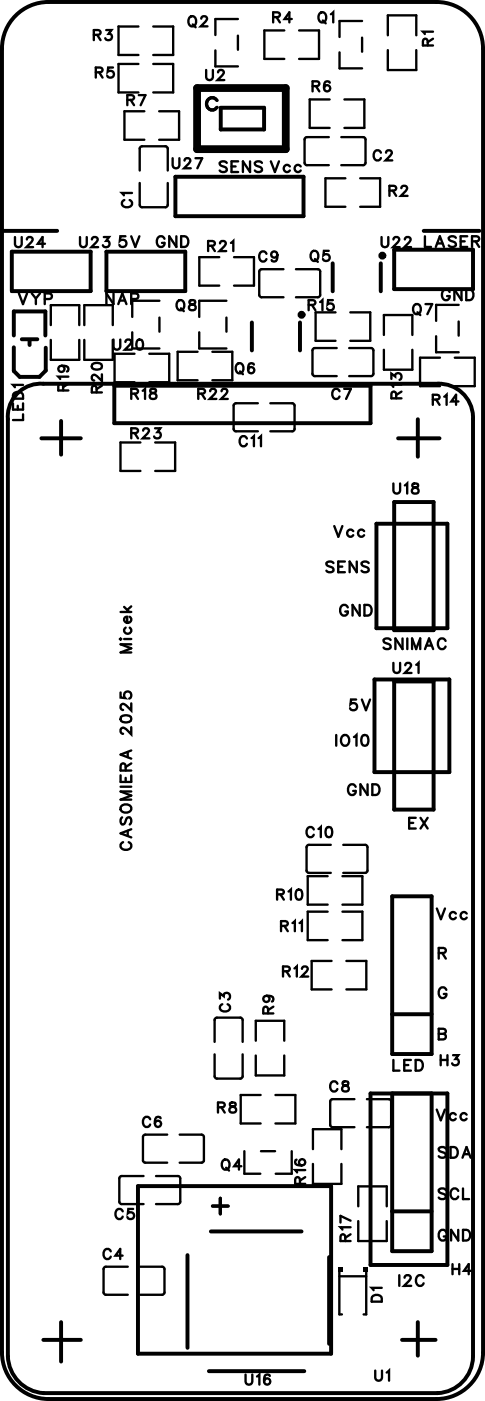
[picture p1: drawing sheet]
<svg xmlns="http://www.w3.org/2000/svg" width="31mm" height="90mm" viewBox="0 0 31 90" stroke-linecap="round" stroke-linejoin="round" font-family="sans-serif">
<g fill="none" stroke="#000" stroke-width=".25">
<path d="M.1 14.9h3.6M.8 16.2h5v2.6h-5zM1.3 .8l.5-.4 .6-.2 .7-.1h25a3 3 0 0 1 3 3v84a3 3 0 0 1-3 3h-25a3 3 0 0 1-3-3v-84a3 3 0 0 1 1.2-2.3zM6.9 16.2h5v2.6h-5zM11.3 11.4h8.3v2.5h-8.3zM14.2 6.9h2.8v1.4h-2.8zM21.4 17v1.8M24.5 17v1.8M25.4 16.1h5.1v2.5h-5.1zM27.3 14.9h3.6M.9 21.6v-1.5h2v1.5M.9 22.4v1.5l.4 .4h1.2l.4-.4v-1.5"/>
<path d="M1.4 21.9h1M1.9 22v.2M2.7 28.2h2.5M3.9 27.1v2.2M7.4 24.8h16.5v2.5h-16.5zM16.2 20.8v1.8M19.3 20.8v1.8M24.3 33.7h4.5v6.8h-4.5zM25.4 32.3h2.5v8.3h-2.5zM25.7 28.2h2.6M26.9 27v2.4M28.2 24.7a2.19 2.19 0 0 1 2.3 2.3v60.4"/>
<path d="M28.3 24.7h-25.5a2.13 2.13 0 0 0-2.3 2.3v60.4a2.47 2.47 0 0 0 2.3 2.3h25.4a2.39 2.39 0 0 0 2.3-2.3M24.1 43.8h4.9v5.9h-4.9zM25.3 57.7h2.5v10.2h-2.5zM25.4 43.9h2.5v8.3h-2.5zM8.9 76.4h12.4v10.8h-12.4zM13.6 79.3h5.8M23.9 70.4h4.9v11.1h-4.9zM25.3 70.4v10.2h2.5v-10.2M25.3 65.3h2.5M25.3 78h2.5M2.8 86.3h2.4M3.9 85.2v2.5"/>
<path d="M12.1 80.9v5.9M13.5 88.3h6.1M21.2 81v5.6M25.9 86.3h2.2M26.9 85.2v2.1"/>
<circle cx="24.6" cy="16.5" r=".13"/>
<circle cx="19.4" cy="20.3" r=".13"/>
</g>
<g fill="none" stroke="#000" stroke-width=".15">
<path d="M1 15.3v.4l.2 .2 .2-.1v-.5M1.2 18.9l.3 .7 .2-.7M1.7 15.4l.2-.1 .2 .1-.4 .5h.4M2 18.9l.3 .3v.4M2.6 18.9l-.3 .3M2.9 19.3l.4-.1v-.2l-.4-.1v.7M2.9 15.7h-.5l.3-.4v.6M5.2 15.3v.4l.1 .2 .3-.1v-.5M5.9 15.4l.1-.1 .3 .1-.4 .5h.4M6 2.2h.4v-.2l-.4-.1v.7M6.2 4.7l.3-.1 .1-.2-.4-.1v.7M6.3 2.2l.2 .4"/>
<path d="M6.4 4.7l.2 .3M6.7 15.3h.3l-.2 .2a.22 .22 0 0 1 .2 .4 .22 .22 0 0 1-.4-.1M6.8 1.9h.4l-.2 .3a.22 .22 0 0 1 .2 .3 .22 .22 0 0 1-.4 0M7.3 4.3h-.3l-.1 .3a.23 .23 0 0 1 .4 0 .23 .23 0 0 1-.1 .4 .23 .23 0 0 1-.3-.1M7.3 18.9v.7l-.4-.7v.7M7.6 19.6l.3-.7 .2 .7M7.7 19.4h.3M8 12.9a.24 .24 0 0 0-.1 .3 .24 .24 0 0 0 .2 .2h.2a.24 .24 0 0 0 .2-.2 .24 .24 0 0 0-.1-.3M8.1 15.2h-.3l-.1 .3a.24 .24 0 0 1 .4 0 .24 .24 0 0 1-.1 .4 .24 .24 0 0 1-.3-.1M8.2 6.4h.4v-.2l-.4-.1v.7M8.4 6.4l.2 .4M8.5 19.3l.3-.1 .1-.2-.4-.1v.7"/>
<path d="M8.5 15.2l.2 .7 .3-.7M8.5 12.4h-.6l.1 .2M8.9 1.7h-1.3v1.8h1.3M8.9 4.1h-1.3v1.9h1.3M8.9 6.1h.5l-.3 .7M9 11v-1.5l1.7-.1 .1 .2v1.4M9 11.8v1.5l1.7 .1 .1-.2v-1.4M9.3 7.2h-1.3v1.8h1.3M9.9 1.7h1.3v1.8h-1.3M9.9 4.1h1.3v1.9h-1.3M10.3 7.2h1.2v1.8h-1.2M10.3 19.4h-1.8v1"/>
<path d="M10.6 15.4a.25 .25 0 0 0-.3-.2 .25 .25 0 0 0-.2 .3v.1a.25 .25 0 0 0 .3 .3 .25 .25 0 0 0 .2-.3h-.2M11.1 10.2v.5l.2 .1 .2-.1 .1-.5M11.4 15.2v.7l-.5-.7v.7M11.4 19.4h.1a.3 .3 0 0 1 .4 .3 .3 .3 0 0 1-.4 .3l-.1-.3zM11.7 19.9l.1 .1M11.7 15.2h.2a.37 .37 0 0 1 .2 .4 .37 .37 0 0 1-.2 .3h-.2zM11.9 10.3l.1-.1 .3 .1-.4 .5h.4M12.2 1.1h.1a.3 .3 0 0 1 .3 .3 .3 .3 0 0 1-.3 .3l-.2-.3zM12.2 19.4v.2a.27 .27 0 0 1 .3 0 .27 .27 0 0 1 0 .4h-.3a.27 .27 0 0 1 0-.4 .27 .27 0 0 1 .3 0v-.2zM12.4 1.6l.2 .2M12.6 10.2h.4l-.3 .6M13 1.2l.1-.2 .2 .2-.4 .5h.5"/>
<path d="M13.3 4.5v.5l.2 .2 .2-.1v-.6M13.4 15.8h.4v-.2l-.4-.1v.7M13.6 15.8l.2 .4M13.9 3.2v1.1h1.4M14.1 4.7l.1-.2 .2 .1-.4 .6h.5M14.1 16.6h-1.3v1.8h1.3M14.2 15.7l.1-.2 .2 .1-.4 .6h.5M14.6 19.4h-1.8v1M14.6 10.5l-.2-.1-.2 .1v.2l.4 .2v.1l-.2 .1-.2-.1M14.9 15.6l.1-.1v.7M14.9 10.7h.3M15.1 16.6h1.3v1.8h-1.3"/>
<path d="M15.3 1.2h-1.4v1.1M15.3 2.3v.9M15.3 10.4h-.4v.7h.4M16.1 10.4v.7l-.4-.7v.7M16.9 10.5l-.2-.1-.3 .1 .1 .2 .3 .1 .1 .2-.2 .1-.3-.1M17.2 16.4a.24 .24 0 0 0-.3-.2 .24 .24 0 0 0-.2 .2v.2a.24 .24 0 0 0 .2 .2 .24 .24 0 0 0 .3-.1M17.5 10.4l.2 .7 .3-.7M17.6 1.1h.4v-.2l-.4-.1v.6M17.8 1.1l.2 .3M17.9 16.4a.2 .2 0 0 1-.3 .2 .2 .2 0 0 1-.1-.3 .2 .2 0 0 1 .3 0l.1 .1a.31 .31 0 0 1-.3 .4h-.1M18.3 17.3l-1.5 .1-.1 1.6 .2 .1h1.4M18.3 2h-1.3v1.8h1.3"/>
<path d="M18.7 10.7a.22 .22 0 0 0-.3 0 .22 .22 0 0 0 0 .3 .22 .22 0 0 0 .3 0M18.8 1.2h-.5l.3-.4v.6M19.1 17.3l1.5 .1v1.6l-.1 .1h-1.4M19.3 2h1.3v1.8h-1.3M19.4 10.7a.22 .22 0 0 0-.3 0 .22 .22 0 0 0 0 .3 .22 .22 0 0 0 .3 0M19.9 19.6h.4v-.2l-.4-.1v.7M20.1 16.3v-.1a.3 .3 0 0 1 .4 .3 .3 .3 0 0 1-.4 .3l-.1-.2zM20.1 19.6l.2 .4M20.1 5.5h.4v-.2l-.4-.1v.7M20.3 16.7l.2 .2M20.4 5.5l.2 .4M20.6 .9v-.1a.3 .3 0 0 1 .4 .3 .3 .3 0 0 1-.4 .3l-.1-.2z"/>
<path d="M20.6 19.5l.2-.2v.7M20.8 1.3l.2 .2M21.2 16.2h-.3l-.1 .2a.23 .23 0 0 1 .4 0 .23 .23 0 0 1-.1 .4 .23 .23 0 0 1-.3-.1M21.2 8.8l-1.5 .1-.1 1.6 .2 .1h1.4M21.2 6.4h-1.2v1.8h1.2M21.2 5.3a.32 .32 0 0 0-.4 .2 .32 .32 0 0 0 .3 .4 .2 .2 0 0 0 .2-.2 .2 .2 0 0 0-.2-.2 .2 .2 0 0 0-.2 .2M21.3 .9l.2-.1v.6M21.5 19.3h-.4v.3a.23 .23 0 0 1 .4 0 .23 .23 0 0 1-.1 .3 .23 .23 0 0 1-.3 0M21.9 3.4v1h1.4M22 8.8l1.5 .1 .1 1.6-.2 .1h-1.4M22.2 6.4h1.3v1.8h-1.3M22.3 11.5h-1.3v1.8h1.3"/>
<path d="M23.2 11.5h1.3v1.8h-1.3M23.3 1.4h-1.4v1M23.3 2.4v.9M24.5 9.8a.24 .24 0 0 0-.2-.1 .24 .24 0 0 0-.2 .2v.2a.24 .24 0 0 0 .2 .2 .24 .24 0 0 0 .2-.1M24.6 15.3v.4l.2 .2 .2-.1v-.5M24.9 9.8l.1-.1 .2 .1-.4 .5h.5M25 2.3v-1.3h1.8v1.3M25 3.2v1.3h1.8v-1.3M25.1 12.3l.4-.1v-.2h-.4v.6M25.3 12.3l.2 .3M25.4 15.4l.1-.1 .2 .1-.4 .5h.5M25.9 12.1l.1-.1 .2 .1-.4 .5h.5"/>
<path d="M26.1 15.4l.1-.1 .3 .1-.4 .5h.4M26.7 19.7v-.1a.3 .3 0 0 1 .4 .3 .3 .3 0 0 1-.4 .3l-.1-.2zM27.4 15.2v.7h.4M27.4 19.6h.4l-.3 .6M27.6 2.9l-.1-.3-.2-.1v.4h.6M27.9 2h-.6l.1 .2M27.9 2.5l-.3 .2M28.1 15.9l.2-.7 .3 .7M28.2 15.7h.3M29 18.8a.25 .25 0 0 0-.3-.2 .25 .25 0 0 0-.2 .3v.2a.25 .25 0 0 0 .2 .2 .25 .25 0 0 0 .3-.2h-.2M29.4 15.3l-.2-.1-.3 .1 .1 .2 .4 .2v.1l-.2 .1-.3-.1M29.6 19.6h-1.5v1.1"/>
<path d="M29.7 15.5h.2M29.7 18.6v.7l-.4-.7v.7M30 18.6h.3a.37 .37 0 0 1 .2 .4 .37 .37 0 0 1-.2 .3h-.3zM30.1 15.2h-.4v.7h.4M30.4 15.5h.4v-.2l-.4-.1v.7M30.6 15.5l.3 .4M.8 26v.4h.7v-.4M.9 25.3h.2h.3l.1 .4h-.7zM1.1 26.1v.3M1.5 24.8h-.7l.2 .1M1.5 26.7v.4h-.7M3.3 20.9v-1.2h1.8v1.2"/>
<path d="M3.3 21.9v1.3h1.8v-1.3M4 23.6a.2 .2 0 0 1 .1 .2 .2 .2 0 0 1-.3 .1 .2 .2 0 0 1 0-.3h.2a.31 .31 0 0 1 .4 .2l-.1 .1M4.1 25.2l-.1-.4h-.2v.4h.6M4.4 24.3h-.6l.1 .1M4.4 24.7l-.3 .2M5.4 20.9v-1.2h1.9v1.2M5.4 21.9v1.3h1.9v-1.3M5.9 23.5a.32 .32 0 0 1 .4-.2 .32 .32 0 0 1 .2 .4 .32 .32 0 0 1-.4 .1 .32 .32 0 0 1-.2-.3zM6.2 25.3v-.4h-.2l-.1 .4h.7M6.6 24.1v.4l-.6-.4-.1 .3 .2 .1M6.6 24.8l-.4 .3M7.3 21.9v.4l.2 .2 .2-.1v-.5"/>
<path d="M7.8 39.4h.7M8 39.1l.3 .3M8.1 22l.1-.1 .3 .1-.4 .5h.4M8.4 39.7a.22 .22 0 0 1 0 .4 .22 .22 0 0 1-.3 0 .22 .22 0 0 1 0-.4h.1v.4M8.5 25.4l.3-.1 .1-.2h-.4v.6M8.5 27.9h.3l.1-.2-.4-.1v.6M8.5 39.1l-.3 .2M8.5 21.4v1h1.8M8.7 22.8h-1.3v1.8h1.3M8.7 25.4l.2 .3M8.7 27.9l.2 .3M8.9 21.9a.32 .32 0 0 1 .4 .2 .32 .32 0 0 1-.3 .4l-.2-.1v-.2z"/>
<path d="M9 28.5h-1.2v1.8h1.2M9.2 25.2l.1-.1v.6M9.2 27.7l.1-.1 .3 .1-.4 .5h.4M9.6 22.8h1.3v1.8h-1.3M9.7 25.1v.2a.27 .27 0 0 1 .3 .1 .27 .27 0 0 1 0 .3h-.3a.27 .27 0 0 1 0-.3 .27 .27 0 0 1 .3-.1v-.2zM10 27.6h.3l-.2 .2a.22 .22 0 0 1 .2 .4 .22 .22 0 0 1-.4-.1M10 28.5h1.3v1.8h-1.3M10.3 20.5v.9M12.7 22.7h-1.3v1.8h1.3M12.8 25.4l.3-.1 .1-.2h-.4v.6M12.8 21.4v1h1.8M13 25.4l.2 .3"/>
<path d="M13.5 25.2l.2-.1 .2 .1-.4 .5h.4M13.7 22.7h1.3v1.8h-1.3M14.3 25.2l.1-.1 .2 .1-.4 .5h.5M14.6 20.5v.9M15.3 23.5v-.1a.3 .3 0 0 1 .4 .3 .3 .3 0 0 1-.4 .3l-.1-.2zM15.5 23.9l.2 .2M15.9 28.3a.24 .24 0 0 0-.3-.2 .24 .24 0 0 0-.2 .2v.2a.24 .24 0 0 0 .2 .2 .24 .24 0 0 0 .3-.1M16.2 28.2l.2-.1v.6M16.4 23.5l-.1-.1a.32 .32 0 0 0-.4 .3 .32 .32 0 0 0 .3 .3 .2 .2 0 0 0 .2-.1 .2 .2 0 0 0-.2-.3 .2 .2 0 0 0-.2 .2M16.6 26h-1.4l-.1 .1v1.6l1.5 .1M16.7 28.2l.1-.1v.6M17.4 26h1.4l.2 .1-.1 1.6-1.5 .1"/>
<path d="M21.5 36.3l-.2-.1-.3 .1 .1 .1 .4 .3v.1l-.2 .1-.3-.1M21.5 33.9l.3 .7 .3-.7M21.6 20.1h-1.3v1.9h1.3M21.7 22.4l-1.5 .1-.1 1.6 .2 .1h1.4M21.8 36.5h.3M21.9 25.2a.24 .24 0 0 0-.3-.2 .24 .24 0 0 0-.2 .3v.2a.24 .24 0 0 0 .2 .2 .24 .24 0 0 0 .3-.2M22.2 25.1h.4l-.3 .6M22.2 36.2h-.4v.7h.4M22.4 39.1a.25 .25 0 0 0-.3-.1 .25 .25 0 0 0-.2 .2v.2a.25 .25 0 0 0 .3 .3 .25 .25 0 0 0 .2-.3h-.2M22.5 22.4l1.5 .1 .1 1.6-.2 .1h-1.4M22.6 20.1h1.3v1.9h-1.3M22.8 34.2a.22 .22 0 0 0-.4 0 .22 .22 0 0 0 0 .3 .22 .22 0 0 0 .4 0"/>
<path d="M23 36.2v.7l-.5-.7v.7M23.2 39v.7l-.5-.7v.7M23.5 34.2a.22 .22 0 0 0-.4 0 .22 .22 0 0 0 0 .3 .22 .22 0 0 0 .4 0M23.5 39h.2a.37 .37 0 0 1 .3 .3 .37 .37 0 0 1-.3 .4h-.2zM23.8 36.3l-.2-.1-.3 .1 .1 .1 .4 .3v.1l-.2 .1-.3-.1M24.7 21.6v-1.3h1.9v1.3M24.7 22.5v1.3h1.9v-1.3M25.2 24.4v-.3l.3 .2a.22 .22 0 0 1 .3-.2 .22 .22 0 0 1-.1 .4M25.3 31.1v.5l.2 .2 .3-.1v-.6M25.5 25.7v-.4h-.2l-.1 .4h.7M25.9 24.8h-.7l.1 .1M25.9 25.2l-.4 .2"/>
<path d="M26.1 31.3l.1-.2v.7M26.6 31.2v.2a.27 .27 0 0 1 .3 .1 .27 .27 0 0 1 0 .3h-.3a.27 .27 0 0 1 0-.3 .27 .27 0 0 1 .3-.1v-.2zM26.9 20.1l.2 .2M27.9 25.7h.4v-.2l-.4-.1v.7M28.1 21.7v1h1.5M28.1 25.7l.2 .4M28.4 23h-1.3v1.9h1.3M28.6 25.6l.2-.2v.7M29.3 23h1.3v1.9h-1.3M29.5 25.9h-.4l.3-.5v.7M29.6 20.7v.9M7.7 41.2h.1z"/>
<path d="M7.8 44.6v.3l.3 .1a.24 .24 0 0 1 0-.4 .24 .24 0 0 1 .3 0 .24 .24 0 0 1-.1 .4M7.8 49.9v.5h.7v-.5M7.8 50.7h.7M7.8 52a.32 .32 0 0 1 .5-.2 .32 .32 0 0 1 .1 .5 .33 .33 0 0 1-.4 0 .33 .33 0 0 1-.2-.3zM7.8 46.2a.34 .34 0 0 1 .4-.2 .34 .34 0 0 1 .2 .4 .34 .34 0 0 1-.4 .2 .34 .34 0 0 1-.2-.4zM7.9 52.7l-.1 .1 .1 .3 .1-.1 .3-.3h.1l.1 .1-.1 .3M7.9 54.3a.25 .25 0 0 0-.1 .2 .25 .25 0 0 0 .2 .2h.2a.25 .25 0 0 0 .3-.2 .25 .25 0 0 0-.2-.2M8 41.2h.5M8.1 49.6v-.4h-.3v.4h.7M8.1 40.4a.22 .22 0 0 0 0 .4 .22 .22 0 0 0 .3 0 .22 .22 0 0 0 0-.4M8.1 50.1v.3M8.2 48.4v.4"/>
<path d="M8.2 53.5v.3M8.5 46.8v.5l-.4-.3-.2-.1-.1 .2 .1 .2M8.5 45.3v.5l-.4-.4-.2-.1-.1 .3 .1 .1M8.5 53.4l-.7 .3 .7 .2M8.5 51h-.7l.7 .3-.7 .2h.7M8.5 49.2l-.4 .2M8.5 48.3l-.7 .3 .7 .3M8.5 41.5h-.7l.7 .3-.7 .2h.7M17.9 57.6h.3l.1-.2-.4-.1v.7M18.1 57.6l.2 .4M18.1 59.7l.4-.1v-.2l-.4-.1v.7M18.3 59.7l.2 .3"/>
<path d="M18.6 57.4l.1-.1v.7M18.8 59.5l.2-.2v.7M19.1 57.3a.32 .32 0 0 1 .4 .3 .32 .32 0 0 1-.2 .4l-.2-.2-.1-.2zM19.3 59.5l.2-.2v.7M20.2 53.4a.24 .24 0 0 0-.3-.1 .24 .24 0 0 0-.1 .2v.2a.24 .24 0 0 0 .1 .2 .24 .24 0 0 0 .3-.1M20.5 53.4l.2-.1v.6M21.1 53.3a.32 .32 0 0 1 .4 .2 .32 .32 0 0 1-.3 .4l-.2-.1v-.2zM21.1 56.4h-1.3v1.9h1.3M21.1 58.7h-1.3v1.9h1.3M21.3 54.4l-1.5 .1v1.6l.1 .1h1.4M21.7 47.4v.6M22.1 56.4h1.3v1.9h-1.3"/>
<path d="M22.1 58.7h1.3v1.9h-1.3M22.1 47.4a.32 .32 0 0 1 .4 .3 .32 .32 0 0 1-.4 .3l-.1-.2zM22.1 54.4l1.5 .1 .1 1.6-.2 .1h-1.4M22.8 47.5l.2-.1v.6M22.9 50.7a.25 .25 0 0 0-.3-.2 .25 .25 0 0 0-.2 .3v.2a.25 .25 0 0 0 .3 .2 .25 .25 0 0 0 .2-.2h-.1M22.9 45.1h-.3v.3a.24 .24 0 0 1 .4 0 .24 .24 0 0 1-.1 .3 .24 .24 0 0 1-.3-.1M23.3 45.1l.3 .7 .2-.7M23.4 47.4h.1a.36 .36 0 0 1 .2 .3 .36 .36 0 0 1-.2 .3h-.1l-.1-.3zM23.7 50.5v.7l-.5-.7v.7M24 50.5h.2a.37 .37 0 0 1 .3 .4 .37 .37 0 0 1-.3 .3h-.2zM25.2 41.2l-.2-.1-.3 .1 .1 .2 .4 .2v.1l-.2 .1-.3-.1M25.3 42.7v.5l.2 .2 .3-.1v-.6"/>
<path d="M25.9 41.1v.7l-.4-.7v.7M26.1 42.9l.1-.2 .3 .1-.4 .6h.4M26.2 41.1v.7M26.4 53h.2M26.6 41.8v-.7l.2 .7 .3-.7v.7M26.8 52.7h-.4v.7h.4M26.8 42.8l.2-.1v.7M27.1 52.7l.5 .7M27.4 41.8l.2-.7 .3 .7M27.5 41.6h.3M27.6 52.7l-.5 .7M28.1 58.5l.3 .7 .3-.7"/>
<path d="M28.7 41.3a.25 .25 0 0 0-.3-.2 .25 .25 0 0 0-.2 .3v.2a.25 .25 0 0 0 .2 .2 .25 .25 0 0 0 .3-.1M29.4 58.9a.22 .22 0 0 0-.3-.1 .22 .22 0 0 0 0 .3 .22 .22 0 0 0 .3 0M30.1 58.9a.22 .22 0 0 0-.3-.1 .22 .22 0 0 0 0 .3 .22 .22 0 0 0 .3 0M7.9 78a.24 .24 0 0 0-.3-.1 .24 .24 0 0 0-.2 .2v.2a.24 .24 0 0 0 .2 .2 .24 .24 0 0 0 .3-.1M8.6 77.9h-.3l-.1 .3a.23 .23 0 0 1 .4 0 .23 .23 0 0 1-.1 .3 .23 .23 0 0 1-.3-.1M9.3 75.8h-1.6v1.6l.1 .2h1.5M9.7 72.1a.24 .24 0 0 0-.3-.2 .24 .24 0 0 0-.2 .3v.2a.24 .24 0 0 0 .2 .2 .24 .24 0 0 0 .3-.2M10.1 75.8h1.5v1.6l-.1 .2h-1.4M10.4 72h-.1a.32 .32 0 0 0-.4 .2 .32 .32 0 0 0 .3 .4 .2 .2 0 0 0 .2-.2 .2 .2 0 0 0-.2-.2 .2 .2 0 0 0-.2 .2M10.8 73.1h-1.5l-.1 1.7 .2 .1h1.4M11.6 73.1h1.5v1.7l-.1 .1h-1.4M13.8 67.1l.1-1.5h1.6l.1 .1v1.4"/>
<path d="M13.8 67.9l.1 1.5 1.6 .1 .1-.2v-1.4M14 71.3h.4v-.2l-.4-.1v.7M14.2 64.3v-.3l.2 .2a.22 .22 0 0 1 .4-.2 .22 .22 0 0 1-.1 .4M14.3 71.3l.2 .4M14.3 64.7a.24 .24 0 0 0-.1 .3 .24 .24 0 0 0 .2 .2h.2a.24 .24 0 0 0 .2-.2 .24 .24 0 0 0-.1-.3M14.4 74.8v-.1a.3 .3 0 0 1 .4 .3 .3 .3 0 0 1-.4 .3l-.1-.2zM14.6 75.2l.2 .2M14.8 71.1v.1a.27 .27 0 0 1 .3 .1 .27 .27 0 0 1 .1 .3h-.4a.27 .27 0 0 1 .1-.3 .27 .27 0 0 1 .3-.1v-.1zM15.6 75.1h-.5l.3-.4v.6M15.7 74.2v1.4h1.1M16.5 67v-1.2h1.8v1.2M16.5 68v1.3h1.8v-1.3"/>
<path d="M16.8 70.5h-1.3v1.9h1.3M16.8 74.2h.9M17.2 64.1a.2 .2 0 0 1 .2 .3 .21 .21 0 0 1-.4 .1 .2 .2 0 0 1 .1-.3l.1-.1a.31 .31 0 0 1 .4 .3l-.1 .1M17.3 65.3l-.1-.4h-.2v.4h.6M17.6 64.9l-.3 .2M17.7 70.5h1.3v1.9h-1.3M18.2 62.6l.4-.1v-.2h-.4v.6M18.5 62.6l.2 .3M18.8 74.2v1.4h-1M19 62.4l.1-.1v.6M19.1 74.7h-.1a.32 .32 0 0 0 .3 .4 .32 .32 0 0 0 .4-.2 .2 .2 0 0 0-.2-.2 .2 .2 0 0 0-.2 .2 .2 .2 0 0 0 .2 .2M19.3 76.3v-.4l-.2-.1-.1 .2v.3h.7"/>
<path d="M19.5 62.4l.1-.1 .2 .1-.4 .5h.5M19.7 75.4h-.7l.1 .1M19.7 75.8l-.4 .3M20.2 75v1.3h1.8v-1.3M20.2 74v-1.3h1.8v1.3M21.4 61.9h-1.3v1.8h1.3M21.7 69.8a.24 .24 0 0 0-.2-.1 .24 .24 0 0 0-.2 .2v.2a.24 .24 0 0 0 .2 .2 .24 .24 0 0 0 .2-.1M22.1 69.7v.2a.27 .27 0 0 1 .3 .1 .27 .27 0 0 1 0 .3h-.3a.27 .27 0 0 1 0-.3 .27 .27 0 0 1 .3-.1v-.2zM22.3 80l-.1-.4-.1-.1-.2 .2v.3h.7M22.3 61.9h1.3v1.8h-1.3M22.6 79.1h-.7l.2 .1M22.6 79.5l-.3 .2"/>
<path d="M22.6 78.6l-.7-.3v.5M22.8 70.8l-1.5 .1v1.6l.1 .1h1.4M23.1 78.7v1.3h1.8v-1.3M23.1 77.7v-1.3h1.8v1.3M23.6 70.8l1.6 .1v1.6l-.1 .1h-1.5M25.3 68.3v.7h.4M26.1 68.6h.2M26.5 68.3h-.4v.7h.4M26.8 68.3h.2a.37 .37 0 0 1 .3 .3 .37 .37 0 0 1-.3 .4h-.2zM28.1 71.5l.3 .7 .3-.7M28.3 61.4h.4v-.2l-.1-.1h-.3v.7M28.3 66.6l.4 .1v.1l-.1 .2h-.3v-.7h.4v.2l-.1 .1"/>
<path d="M28.4 68.3h.4M28.4 68v.6M28.5 61.4l.2 .4M28.7 76.7l-.1-.1-.3 .1v.1l.4 .3v.1h-.1h-.3M28.7 74l-.1-.1-.3 .1v.2l.4 .1v.2l-.1 .1-.3-.1M28.8 79.4a.25 .25 0 0 0-.3-.2 .25 .25 0 0 0-.2 .3v.2a.25 .25 0 0 0 .2 .2 .25 .25 0 0 0 .3-.2h-.2M28.8 63.8a.25 .25 0 0 0-.3-.2 .25 .25 0 0 0-.2 .3v.1a.25 .25 0 0 0 .2 .3 .25 .25 0 0 0 .3-.3h-.2M28.8 68v.6M29 73.9h.3a.37 .37 0 0 1 .2 .3 .37 .37 0 0 1-.2 .4h-.3zM29.2 68h.3l-.2 .2a.22 .22 0 0 1 .2 .4 .22 .22 0 0 1-.4-.1M29.4 71.8a.22 .22 0 0 0-.4 0 .22 .22 0 0 0 0 .3 .22 .22 0 0 0 .4 0M29.5 76.7a.25 .25 0 0 0-.3-.1 .25 .25 0 0 0-.2 .2v.2a.25 .25 0 0 0 .2 .3 .25 .25 0 0 0 .3-.2"/>
<path d="M29.5 79.2v.7l-.4-.7v.7M29.8 74.6l.3-.7 .2 .7M29.8 79.2h.3a.37 .37 0 0 1 .2 .4 .37 .37 0 0 1-.2 .3h-.3zM29.8 76.6v.6h.4M29.9 74.4h.3M30.1 71.8a.22 .22 0 0 0-.4 0 .22 .22 0 0 0 0 .3 .22 .22 0 0 0 .4 0M6.8 81.6h1.4M6.8 81.6l-.1 .2v1.6h1.5M7.1 80.6a.24 .24 0 0 0-.2-.1 .24 .24 0 0 0-.2 .2v.2a.24 .24 0 0 0 .2 .2 .24 .24 0 0 0 .2-.1M7.9 80.9h-.5l.3-.4v.6M9 81.6h1.6v1.7l-.2 .1h-1.4M15.8 88.6v.4l.2 .2 .2-.1 .1-.5"/>
<path d="M16.6 88.7l.1-.1v.6M17.4 88.6a.32 .32 0 0 0-.4 .2 .32 .32 0 0 0 .2 .4 .2 .2 0 0 0 .2-.2 .2 .2 0 0 0-.2-.2 .2 .2 0 0 0-.2 .2M21.9 81.9v2.8h.1M21.9 82.2h1.7M23.6 81.9v2.8h-.2M24 83.5a.36 .36 0 0 1 .6 .1v.3h-.7zM24.2 88.3v.5l.2 .1h.2v-.6M24.6 83h-.7l.2 .1M24.9 88.4l.2-.1v.6M25.7 82.1v.7M26.1 82.3l.1-.2 .3 .2-.1 .2-.4 .3h.5M27.3 82.3a.25 .25 0 0 0-.3-.2 .25 .25 0 0 0-.2 .3v.2a.25 .25 0 0 0 .2 .2 .25 .25 0 0 0 .3-.1"/>
<path d="M29.2 81.4v.7M29.2 81.7h.4M29.6 81.4v.7M30.4 81.9h-.5l.3-.5v.7"/>
</g>
<path d="M14 6.5a.38 .38 0 0 0-.6-.1 .38 .38 0 0 0 0 .6 .38 .38 0 0 0 .6-.1M13.7 77.7h1M14.2 77.2v1" fill="none" stroke="#000" stroke-width=".2"/>
<path d="M12.7 5.7h5.7v3.9h-5.7z" fill="none" stroke="#000" stroke-width=".5"/>
<path d="M21.8 81.6h.3v.3h-.3zM23.4 81.6h.3v.3h-.3z" fill="#000"/>
<g font-size="2" fill="#fff">
<text x="13.2" y="7.6">c</text>
<text x="13.6" y="78.7">+</text>
</g>
<g font-size="1.2" fill="#fff">
<text x="14.1" y="11.4">SENSVcc</text>
<text x="7.6" y="16.2">5V</text>
<text x="10" y="16.2">GND R21</text>
<text x="1.1" y="19.9">VYP</text>
<text x="6.8" y="19.9">NAP</text>
<text x="28.4" y="19.6">GND</text>
<text x="21.5" y="34.9">Vcc</text>
<text x="21" y="37.2">SENS</text>
<text x="21.8" y="40">GND</text>
<text x="8.8" y="43.6" transform="rotate(-90 8.8 43.6)">Micek</text>
<text x="22.5" y="46.1">5V</text>
<text x="24.6" y="42.1">SNIMAC</text>
<text x="21.6" y="48.3">IO10</text>
<text x="22.4" y="51.5">GND</text>
<text x="26.3" y="53.7">EX</text>
<text x="8.8" y="54.8" transform="rotate(-90 8.8 54.8)">CASOMIERA 2025</text>
<text x="28.1" y="59.5">Vcc</text>
<text x="28.2" y="62.1">R</text>
<text x="28.2" y="64.6">G</text>
<text x="25.3" y="69.3">LED</text>
<text x="28.2" y="67.3">B</text>
<text x="28.1" y="72.5">Vcc</text>
<text x="28.2" y="77.6">SCL</text>
<text x="28.2" y="74.9">SDA</text>
<text x="25.7" y="83.1">I2C</text>
<text x="28.2" y="80.2">GND</text>
</g>
<g font-size="1.1" fill="#fff">
<text x="6" y="2.9">R3</text>
<text x="6.1" y="5.3">R5</text>
<text x="12.1" y="2">Q2</text>
<text x="13.2" y="5.5">U2</text>
<text x="17.5" y="1.7">R4</text>
<text x="20.4" y="1.7">Q1</text>
<text x="28.2" y="3" transform="rotate(-90 28.2 3)">R1</text>
<text x="8.1" y="7.1">R7</text>
<text x="11" y="11.1">U27</text>
<text x="20.1" y="6.2">R6</text>
<text x="24" y="10.6">C2</text>
<text x=".9" y="16.2">U24</text>
<text x="5.1" y="16.2">U23</text>
<text x="8.8" y="13.4" transform="rotate(-90 8.8 13.4)">C1</text>
<text x="16.6" y="17.1">C9</text>
<text x="19.9" y="17.1">Q5</text>
<text x="24.5" y="16.2">U22 LASER</text>
<text x="25" y="12.9">R2</text>
<text x="7.2" y="22.8">U20</text>
<text x="11.3" y="20.3">Q8</text>
<text x="19.8" y="20.3">R15</text>
<text x="26.5" y="20.5">Q7</text>
<text x="1.8" y="27.1" transform="rotate(-90 1.8 27.1)">LED1</text>
<text x="4.7" y="25.2" transform="rotate(-90 4.7 25.2)">R19</text>
<text x="6.9" y="25.4" transform="rotate(-90 6.9 25.4)">R20</text>
<text x="8.4" y="26">R18</text>
<text x="8.4" y="28.5">R23</text>
<text x="12.7" y="26">R22</text>
<text x="15.1" y="24.3">Q6</text>
<text x="15.4" y="29">C11</text>
<text x="21.3" y="26">C7</text>
<text x="26.2" y="25.7" transform="rotate(-90 26.2 25.7)">R13</text>
<text x="27.8" y="26.4">R14</text>
<text x="25.3" y="32.1">U18</text>
<text x="25.3" y="43.6">U21</text>
<text x="17.8" y="58.3">R10</text>
<text x="19.7" y="54.2">C10</text>
<text x="15.1" y="65.2" transform="rotate(-90 15.1 65.2)">C3</text>
<text x="17.9" y="65.4" transform="rotate(-90 17.9 65.4)">R9</text>
<text x="18" y="60.3">R11</text>
<text x="18.2" y="63.2">R12</text>
<text x="14" y="72">R8</text>
<text x="21.2" y="70.6">C8</text>
<text x="28.3" y="68.9">H3</text>
<text x="9.1" y="72.9">C6</text>
<text x="14.2" y="75.6">Q4</text>
<text x="20" y="76.3" transform="rotate(-90 20 76.3)">R16</text>
<text x="6.6" y="81.4">C4</text>
<text x="7.4" y="78.8">C5</text>
<text x="22.9" y="80" transform="rotate(-90 22.9 80)">R17</text>
<text x="24.9" y="83.9" transform="rotate(-90 24.9 83.9)">D1</text>
<text x="29.1" y="82.4">H4</text>
<text x="15.7" y="89.5">U16</text>
<text x="24.1" y="89.2">U1</text>
</g>
</svg>
